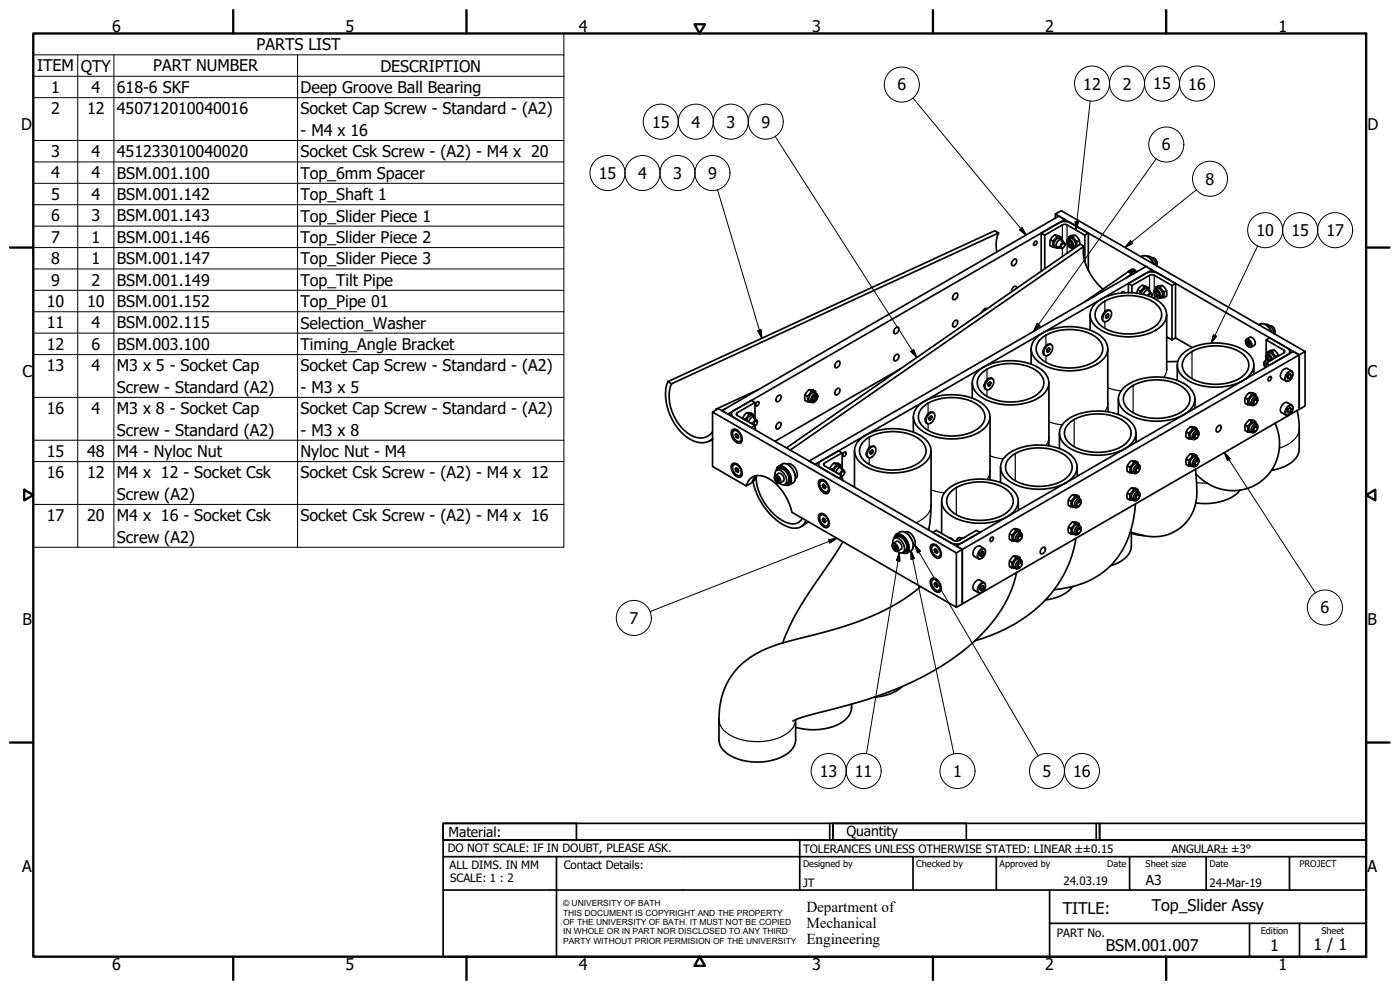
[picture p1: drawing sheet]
<svg xmlns="http://www.w3.org/2000/svg" width="420mm" height="297mm" viewBox="0 0 420 297" stroke-linecap="round" stroke-linejoin="round" font-family="sans-serif">
<!-- layer: Visible (ISO) -->
<g fill="none" stroke="#000" stroke-width=".51">
<path d="M299.7 69.9a9.4 9.4 0 0 0-.6 5.7M304.1 78l.6-.3a1.21 1.21 0 0 1 .2 1.3 1.21 1.21 0 0 1-1.1 .7 1.15 1.15 0 0 1 .3-1.7zM310.4 72.7l.5-.4a.71 .71 0 0 1 .2 .9 .71 .71 0 0 1-.9 .4zM312.5 69.9l1 .7 5.3-3.1 .8-.2 .7 .2 5.3 3.1v7.9M313.5 70.6v10.1M315.2 72l.7 .4M315.8 74.1l1.2 .2M316.5 70.5l.7 .4M316.7 65.5v-1.3l1.8-1 73.2 42.3M316.7 64.2l73.2 42.3-101.1 58.4-73.2-42.3-1.8 1M317.5 74l.9 .5M318.4 71.1a1.82 1.82 0 0 0-1.8-.5 1.82 1.82 0 0 0-1.4 1.4l-.1 .4a1.32 1.32 0 0 0 .7 1.7"/>
<path d="M318.5 71.7l-.1-.6-1.2-.2-1.3 1.5-.1 1.7M318.5 72.2l.9 .6M318.7 71.8a1.58 1.58 0 0 0-1.9 .1 1.58 1.58 0 0 0-.4 1.9l.8 .6M318.7 73.4l.5-.4a.74 .74 0 0 1 .2 1 .74 .74 0 0 1-.9 .3zM319 72.5l-.3-.6a1.63 1.63 0 0 0-1.5 .8 1.63 1.63 0 0 0 .1 1.7l.7-.1M319.6 65.9l-1.8-1.1-101.1 58.4 1.7 1 101.2-58.3v.5M319.6 73.4l-.3-.6a1.19 1.19 0 0 0-1 1.7l.7-.1M320.3 71.9a1.69 1.69 0 0 1 1.6 2.4 1.67 1.67 0 0 1-1.6-2.4zM320.4 71.8a1.58 1.58 0 0 1 1.9 .1 1.58 1.58 0 0 1 .4 1.9l-.8 .6M320.6 72.3a1.1 1.1 0 0 1 1 .5 1.1 1.1 0 0 1 0 1.2l-.5-.1-.5-.6zM320.7 71.7l.1-.6 1.2-.1 1.2 1.5v1.5M320.8 71.1a1.86 1.86 0 0 1 1.9-.5 1.86 1.86 0 0 1 1.2 1.5l.1 1.3"/>
<path d="M320.8 72.4a.88 .88 0 0 1 .8 .4 .88 .88 0 0 1-.1 1l-.5-.2a.9 .9 0 0 1-.2-1.2zM320.9 72.6h.1M321 72.3v.9l.7 .5M321.4 73.6h.1M322.7 70.6l-.7 .4M322.8 74.2l-.7 .1M323.9 72.1l-.7 .4M325.3 73.9a13.4 13.4 0 0 0 3.9 11l1.8 1.9M325.6 70.6l1-.7-5.3-3-1.7-.5-1.8 .5-5.3 3v11.5M326.6 69.9v11.2M342.5 77.1a2.18 2.18 0 0 1 3.2 1l.7 1.2M344.3 76.9a3.1 3.1 0 0 1 2.8 2.8"/>
<path d="M345.7 77.4a1.62 1.62 0 0 1 1.4 2.3M268.8 98.4l.6-.3a1.2 1.2 0 0 1 .2 1.3 1.2 1.2 0 0 1-1.1 .7 1.13 1.13 0 0 1 .3-1.7zM286.4 88.2l.7-.3a1.21 1.21 0 0 1 .2 1.3 1.21 1.21 0 0 1-1.2 .7 1.15 1.15 0 0 1 .3-1.7zM286.4 96.4l.7-.3a1.2 1.2 0 0 1 .2 1.3 1.2 1.2 0 0 1-1.2 .7 1.13 1.13 0 0 1 .3-1.7zM295.6 92.6l.4 .2M296.3 92.6h-.7l-1.1 1.2M305.1 86.5l-.2-.6a1.28 1.28 0 0 0-1.3 1.7M327.2 94.4v4.6M328.7 91.1a16.9 16.9 0 0 1 17-1.9 6.6 6.6 0 0 1 4.4 5.2 7.1 7.1 0 0 1-5.7 5.8 16.8 16.8 0 0 1-15.7-2.4 4.4 4.4 0 0 1 0-6.7zM329.8 91.7a14.3 14.3 0 0 1 13.6-2.3 6.4 6.4 0 0 1 5.2 5 5.8 5.8 0 0 1-4.4 4.8 15 15 0 0 1-13.9-1.6 3.9 3.9 0 0 1-.5-5.9zM330.7 95v.5M331.9 93.6a.97 .97 0 0 1 1.3-.4 .97 .97 0 0 1 .3 1.4l-.4 1a1.14 1.14 0 0 1-.9 .9 1.14 1.14 0 0 1-1.2-.4 2.56 2.56 0 0 1 .9-2.5z"/>
<path d="M331.9 94.9h.1M331.9 94.7v.2M332 93.2l-.4 .2M332.3 94.3l.5 .3-.3 .6M332.8 94.6l-.3-.4-.5 .3-.2 .7 .2 .3 .5-.3-.6-.3M333.2 93.2a1.92 1.92 0 0 0-2.5 2 1.04 1.04 0 0 0 .6 1.3M337.4 87.8v-.2l-.4-.1-.5 .4M337.9 83.4l1.8-1.2-1.1-.7-13 9M338.6 85.1l1.1 .6 5.3-3.1 .7-.2 .7 .2 5.3 3.1v16.3M339.6 81.7l-.3 .3M339.6 81.7l.5 .3M339.6 81.7l-.4 .2"/>
<path d="M339.7 85.7v2.1M339.7 82.2l.1 .2M339.7 80.8l-1.1 .8M340.1 82l-.4 .2M340.1 82l.1 .1M340.2 81.2l-.1 .1 .7 .5M341.1 81.6a1.11 1.11 0 0 0-1.5-.7v1.2M341.5 86.9l.7 .4M342.8 85.6l.7 .4M344.6 86.3l-1.8-.7-1.3 1.3-.3 1.1M344.6 86.8v-.5l-1.1-.3-.6 .7a1.03 1.03 0 0 0-.7 1.4M344.6 87.3l.9 .6"/>
<path d="M344.7 88.8a.72 .72 0 0 1 .9-.6l-.1 .9M344.9 86.9l-.7-.3a1.68 1.68 0 0 0-1.7 1.6M345.2 87.7l-.2-.7a1.46 1.46 0 0 0-1.8 1.3M345.7 81l-101.1 58.3-1.8-1 101.1-58.3 1.8 1v.6M345.7 88.5l-.2-.7a1.15 1.15 0 0 0-1.1 .9M346.5 87a1.67 1.67 0 0 1 1.6 2.5 1.67 1.67 0 0 1-1.6-2.5zM346.6 86.9a1.55 1.55 0 0 1 1.7 0 1.55 1.55 0 0 1 .7 1.6l-.1 .4-.9 .6M346.7 87.4a1.08 1.08 0 0 1 1.1 .5 1.08 1.08 0 0 1 0 1.2l-.9-.4-.3-.7zM346.8 86.8l.1-.6 1.3-.1 .5 .8a1.07 1.07 0 0 1 .6 1.6l.1 .8-1.2 .1M346.9 86.2a1.86 1.86 0 0 1 1.9-.5 1.86 1.86 0 0 1 1.3 1.5l.1 .4a1.45 1.45 0 0 1-.8 1.7M347 87.5a.87 .87 0 0 1 .8 .5 .87 .87 0 0 1-.1 .9l-.5-.2a.86 .86 0 0 1-.2-1.2zM347 87.7h.1"/>
<path d="M347.1 87.4l.1 .9 .7 .5M347.6 88.7h.1M348.9 85.7l-.7 .4M350.1 87.2l-.7 .4M350.1 94.4l.1 16.6M351.7 85.7l1.1-.6-5.8-3.3-1.9-.2-1.2 .4-5.3 3.1v2.7M352.8 85.1v16.3M377.8 97.5a2.58 2.58 0 0 1 3.6 1.6l.3 .6M379.6 97.3a3 3 0 0 1 2.8 2.8 1.61 1.61 0 0 0-1.3-2.3M200.4 114.5l98.2-45.3 1.1 .7-98.2 45.3zM200.4 114.5a15.2 15.2 0 0 0 3 14 9.5 9.5 0 0 0 7.9 4.3l.9-.2 1.6-.9M201.5 115.2a13.4 13.4 0 0 0 4.7 14.6 5.1 5.1 0 0 0 7.6-.3"/>
<path d="M227.7 116.8l-12.9 6 .2 .1M233.4 118.8l.6-.3a1.22 1.22 0 0 1 .2 1.3 1.22 1.22 0 0 1-1.1 .7 1.1 1.1 0 0 1 .3-1.7zM241.6 118.5l.7 .4M242.8 116.9l.7 .4M244 119l.8-.4a1.08 1.08 0 0 1 .1 1.2 1.08 1.08 0 0 1-1.1 .5l-.1-.6zM244 119.9h.1M244.1 118.9l.5-.2a.86 .86 0 0 1 .1 .9 .86 .86 0 0 1-.8 .5 .86 .86 0 0 1 .2-1.2zM244.2 118.4l.7-.3a1.22 1.22 0 0 1 0 2.1 .9 .9 0 0 1-1.5 .3l.2-1.3zM244.5 118.7l-.2 1-.5 .3M244.6 118.9h.1M244.8 117.4a1.87 1.87 0 0 0-2-.4 1.87 1.87 0 0 0-1.2 1.5l-.1 .4a1.36 1.36 0 0 0 .8 1.6M244.9 118l-.1-.6-1.3-.1-1.2 1.6v1.6"/>
<path d="M245.1 118.2a1.55 1.55 0 0 0-1.8 0 1.55 1.55 0 0 0-.6 1.6l.3 .6 .6 .3M251.1 108.6l.6-.3a1.2 1.2 0 0 1 .2 1.3 1.2 1.2 0 0 1-1.1 .7 1.14 1.14 0 0 1 .3-1.7zM251.1 116.8l.6-.3a1.2 1.2 0 0 1 .2 1.3 1.2 1.2 0 0 1-1.1 .7 1.16 1.16 0 0 1 .3-1.7zM268.8 106.6l.6-.3a1.21 1.21 0 0 1 .2 1.3 1.21 1.21 0 0 1-1.1 .7 1.15 1.15 0 0 1 .3-1.7zM270.3 110.6l-37.7 21.8M291.8 114.9v4.6M293.3 111.5a16.2 16.2 0 0 1 14.4-2.8 8.6 8.6 0 0 1 7 5.3 5.2 5.2 0 0 1-3.3 5.5 17.7 17.7 0 0 1-17.2-.6 4.6 4.6 0 0 1-.9-7.4zM294.5 112.1a14.4 14.4 0 0 1 13.5-2.3 6.5 6.5 0 0 1 5.3 5.1 5.9 5.9 0 0 1-4.5 4.7 15 15 0 0 1-13.8-1.5 3.8 3.8 0 0 1-.5-6zM295.3 115.4v.5M296.5 114a.99 .99 0 0 1 1.7 .1 2.47 2.47 0 0 1-2.1 2.9 1.61 1.61 0 0 1 0-2.5zM296.5 115.3h.1M296.6 115.2l-.1 .1"/>
<path d="M296.7 113.6l-.5 .2M297 114.7l.4 .3-.2 .6M297.4 115l-.2-.4-.5 .3-.3 .7 .3 .3 .5-.3-.7-.3M297.9 113.6a1.92 1.92 0 0 0-2.5 2 1.04 1.04 0 0 0 .6 1.3M309.5 104.6v4.6M311 101.3a16.2 16.2 0 0 1 14.4-2.8 8.6 8.6 0 0 1 7 5.3 5.2 5.2 0 0 1-3.3 5.5 17.6 17.6 0 0 1-17.3-.6 4.5 4.5 0 0 1-.8-7.4zM312.1 101.9a14.3 14.3 0 0 1 14.4-2 5.6 5.6 0 0 1 4.4 5.3 6.9 6.9 0 0 1-5.2 4.5 14.4 14.4 0 0 1-13.6-2.3 3.7 3.7 0 0 1 0-5.5zM313 105.2v.5M314.2 103.8a.97 .97 0 0 1 1.3-.4 .97 .97 0 0 1 .4 1.4l-.5 1a1.14 1.14 0 0 1-.9 .9 1.14 1.14 0 0 1-1.2-.4 2.56 2.56 0 0 1 .9-2.5zM314.2 105.1h.1M314.2 105v.1M314.3 103.4l-.4 .2"/>
<path d="M314.7 104.5l.4 .3-.2 .6M314.8 114.9v18.9M315.1 104.8l-.2-.4-.6 .3-.2 .7 .2 .3 .6-.3-.7-.3M315.5 103.4a1.91 1.91 0 0 0-2.5 2 1.04 1.04 0 0 0 .7 1.3M332.5 104.6l.1 19M335.6 119.7v4.7M337.2 116.4a16.9 16.9 0 0 1 16.9-1.9 6.6 6.6 0 0 1 4.5 5.2 7.1 7.1 0 0 1-5.7 5.8 16.8 16.8 0 0 1-15.7-2.4 4.3 4.3 0 0 1 0-6.7zM338.3 117a14.3 14.3 0 0 1 13.5-2.3 6.4 6.4 0 0 1 5.3 5 5.8 5.8 0 0 1-4.4 4.9 15 15 0 0 1-13.9-1.6 3.9 3.9 0 0 1-.5-6zM350.1 101.1l1.6 .9 1.1-.6M352.8 101.4l5 2.9M353.3 109.5v4.7M353.5 108.5h-3.4"/>
<path d="M354.8 106.2a16.9 16.9 0 0 1 17-1.9 6.6 6.6 0 0 1 4.5 5.2 7.1 7.1 0 0 1-5.7 5.8 16.9 16.9 0 0 1-15.8-2.4 4.4 4.4 0 0 1 0-6.7zM356 106.8a14.5 14.5 0 0 1 14.4-2.1 5.5 5.5 0 0 1 4.4 5.4 7.2 7.2 0 0 1-6.2 4.8 14.3 14.3 0 0 1-12.6-2.6 3.7 3.7 0 0 1 0-5.5zM358.6 119.7v2.8M373.7 119.4l.7 .3M374.5 102.3l.5 .4 .2 .6-.3 .4-.5-.3-.2-.7zM374.6 102.5l-.4 .2M374.7 102.5l.2 .6M374.9 103.1l-.5 .3M374.9 103.1l.3 .1M374.9 117.8l.7 .4M376.3 109.5v2.8M376.9 118.3a1.84 1.84 0 0 0-2-.4 1.84 1.84 0 0 0-1.2 1.5l-.1 .3a1.38 1.38 0 0 0 .8 1.7"/>
<path d="M377 118.9l-.1-.6-1.3-.1-1.2 1.5v1.7M377 119.5l.2 .1M377.2 119.1a1.55 1.55 0 0 0-1.8 0 1.55 1.55 0 0 0-.6 1.6l.3 .6 .6 .3M380 109.3l-.1 .9M380 107.7v.4l-.6 .5-.1 .7M380 102v4.5M380.2 106.3l.6-.3a1.62 1.62 0 0 1 1.7 1.5M380.4 106.2l.1-.6 1.2-.1 1.3 1.5-.1 .2M380.5 105.6a1.84 1.84 0 0 1 1.9-.5 1.84 1.84 0 0 1 1.3 1.5v.2M380.6 107.1h.1M380.7 106.8l-.1 .5 .6 .8M380.9 108.3a1 1 0 0 0-1.4 .3 1 1 0 0 0 .4 1.4"/>
<path d="M380.9 113.2l.5-.2 .1 .6a.73 .73 0 0 1-.8 .7l-.1-.5zM381.1 101.4l-1.1 .6 5.3 3.1 .3 .4-.3 .4-5.3 3v1.3M381.4 108.1l-.5 .1-.6 .5M381.5 108.1l-.1-.7-.8-.6-.2 .5 .5 .9M381.6 108l-.2-.7a.8 .8 0 0 0-1.1-.5 1.05 1.05 0 0 0 .2 1.3M381.9 107.9l-.2-.5a1.38 1.38 0 0 0-1.6-1 1.44 1.44 0 0 0 .1 1.6M382.4 105.1l-.7 .4M383.7 106.6l-.7 .4M384.9 111.2a1.29 1.29 0 0 1 1.5-.6l1.2 .7a1.94 1.94 0 0 1 .1 2.1 1.94 1.94 0 0 1-1.8 .9l-1.3-.7a1.78 1.78 0 0 1 .3-2.4zM386.3 113.1h.1M386.4 104.4a1.08 1.08 0 0 1 .7 1.1 1.08 1.08 0 0 1-.7 1l-5.3 3-1.1-.6M386.4 113.1l.7 .4"/>
<path d="M386.5 112.8l-.1 .3M386.7 112.3l.6-.2 .2 .6-.4 .8-.6 .2-.2-.6zM386.8 112.3h.1M386.8 112.3l-.2 .3M386.8 112.3l.7 .4M387.1 105.5v.6M389.9 106.5l1.8-1v16.3l-1.8 1zM213.8 123.6l73.2 42.3v16.3l-49.3-28.5a15 15 0 0 0-8.4-10.7 3.8 3.8 0 0 0-5.3 2.8l-10.2-5.8zM213.8 131.9l-1.1 .5M214.8 122.8v.3M217.7 122.6l-1.1 .6M219.5 124.2v.6"/>
<path d="M219.7 129a1.7 1.7 0 0 1 2.5 1.1 2.06 2.06 0 0 1 0 2.9 2.89 2.89 0 0 1-2.5-4zM219.7 139.2a1.7 1.7 0 0 1 2.5 1.1 2.06 2.06 0 0 1 0 2.9 2.89 2.89 0 0 1-2.5-4zM219.8 123.5l5.7-3.4 1.1 .7-5.3 3-.3 .4 .3 .5 5.3 3-1.1 .6-5.3-3a1.09 1.09 0 0 1-.4-1.8zM220 139.6a1.39 1.39 0 0 1 2.1 1 1.3 1.3 0 0 1-.4 2.2 2.51 2.51 0 0 1-1.7-3.2zM220 129.4a1.39 1.39 0 0 1 2.1 1 1.3 1.3 0 0 1-.4 2.2 2.53 2.53 0 0 1-1.7-3.2zM220.7 130.5l.2-.3 .5 .3 .3 .6-.3 .4-.5-.3 .7-.4M221.1 130.3l-.4 .2 .2 .7M221.3 139.3l-.6-.1-.5 .2M221.3 129.1l-.6-.1-.5 .2M221.5 130.8h.1M221.6 130.8h.1M222.7 131.6l-.2 .6-.4 .3"/>
<path d="M222.9 125.4l.7 .4M224.1 123.9l.7 .4M225.1 126.9l.6 .1 .5 .5M226 124.3a1.86 1.86 0 0 0-1.9-.4 1.86 1.86 0 0 0-1.2 1.5l-.1 .2M226.1 125l-.1-.7h-1.2l-1.2 1.5v.2M226.2 125.5l.9 .5M226.2 127.5l.3-1 .3-.2 .4 .1-.1 .9-.5 .4M226.4 125.1l-.6-.4a1.62 1.62 0 0 0-1.8 1.5M226.6 128.1l.1 .9M226.6 120.8v4.4M226.6 127.7v1.2M226.6 127.7h.1"/>
<path d="M226.7 125.8l-.2-.6a1.49 1.49 0 0 0-1.8 1.4M226.7 127.6l-.1 .1M227.2 120.6l.3-.1a.72 .72 0 0 1 .2 .9 .72 .72 0 0 1-.9 .3v-.5zM227.3 126.7l-.2-.7a1.09 1.09 0 0 0-1.2 1.2M233.4 127l.6-.3a1.22 1.22 0 0 1 .2 1.3 1.22 1.22 0 0 1-1.1 .7 1.1 1.1 0 0 1 .3-1.7zM236 134.4l88.2-61.2 1.1 .7-88.1 61.2M236.2 139.3l.1-.1a2.91 2.91 0 0 1 3 3.2l-.2 .9-.4 .3M242.3 120.5l1.1 .1M245.6 139.3v.6M246 138.6l5.7-3.3 1 .6-5.3 3-.3 .4 .3 .4 5.3 3.1-1 .6-5.3-3a1.06 1.06 0 0 1-.4-1.8zM250.3 139l.7 .4M252.2 139.4a1.87 1.87 0 0 0-1.9-.4 1.87 1.87 0 0 0-1.3 1.5v.2"/>
<path d="M252.7 135.9v4.4M253.2 135.8l.5-.2a.7 .7 0 0 1 .1 .9 .7 .7 0 0 1-.9 .2zM256.4 135.3v10.9M258 131.9a16.2 16.2 0 0 1 14.3-2.8 8.7 8.7 0 0 1 7 5.3 5.2 5.2 0 0 1-3.2 5.6 17.6 17.6 0 0 1-17.3-.7 4.6 4.6 0 0 1-.8-7.4zM259.1 132.5a14.4 14.4 0 0 1 13.5-2.3 6.5 6.5 0 0 1 5.3 5.1 5.8 5.8 0 0 1-4.4 4.8 15.1 15.1 0 0 1-13.9-1.6 3.9 3.9 0 0 1-.5-6zM260 135.8v.5M261.2 134.4a.97 .97 0 0 1 1.6 .1 2.44 2.44 0 0 1-2 2.9 1.6 1.6 0 0 1 0-2.5zM261.2 135.7h.1M261.2 135.6v.1M261.3 134l-.4 .2M261.6 135.1l.5 .3-.3 .6M262.1 135.4l-.3-.4-.5 .3-.3 .7 .3 .3 .5-.3-.6-.3"/>
<path d="M262.5 134a1.94 1.94 0 0 0-2.5 2 1.04 1.04 0 0 0 .6 1.3M274.1 125.1v4.6M275.7 121.7a16.2 16.2 0 0 1 14.3-2.8 8.7 8.7 0 0 1 7 5.3 5.2 5.2 0 0 1-3.2 5.6 17.6 17.6 0 0 1-17.3-.7 4.6 4.6 0 0 1-.8-7.4zM276.8 122.3a14.4 14.4 0 0 1 13.5-2.3 6.5 6.5 0 0 1 5.3 5.1 5.9 5.9 0 0 1-4.4 4.8 15.1 15.1 0 0 1-13.9-1.6 3.8 3.8 0 0 1-.5-6zM277.7 125.6v.5M278.8 124.2a.97 .97 0 0 1 1.4-.4 .97 .97 0 0 1 .3 1.4l-.2 .5a1.61 1.61 0 0 1-2.1 1.3 2.28 2.28 0 0 1 .6-2.8zM278.9 125.5h-.1M278.9 125.4v.1M279 123.8l-.5 .2M279.3 124.9l.5 .3-.3 .6M279.4 135.3v18.2l-.7 5.5M279.8 125.2l-.3-.4-.5 .3-.3 .7 .3 .3 .5-.3-.6-.3"/>
<path d="M280.2 123.8a1.92 1.92 0 0 0-2.5 2 1.01 1.01 0 0 0 .6 1.3M297.1 125.1v18.9M301.8 136.8a16.7 16.7 0 0 1 17-1.9 6.6 6.6 0 0 1 4.5 5.3 7.1 7.1 0 0 1-5.8 5.7 17.8 17.8 0 0 1-14.9-1.7 4.5 4.5 0 0 1-.8-7.4zM303 137.4a14.3 14.3 0 0 1 14.3-2 5.6 5.6 0 0 1 4.4 5.3 6.9 6.9 0 0 1-5.2 4.6 14.4 14.4 0 0 1-13.5-2.4 3.7 3.7 0 0 1 0-5.5zM317.9 129.9v4.7M319.5 126.6a16.9 16.9 0 0 1 16.9-1.9 6.6 6.6 0 0 1 4.6 5.2 7.1 7.1 0 0 1-5.8 5.8 17.7 17.7 0 0 1-14.9-1.7 4.5 4.5 0 0 1-.8-7.4zM320.6 127.2a13.9 13.9 0 0 1 12.7-2.6 7.5 7.5 0 0 1 6.1 4.8 5.1 5.1 0 0 1-3.6 5 15.1 15.1 0 0 1-14.7-1.2 3.8 3.8 0 0 1-.5-6zM338.3 139.8l.7 .4M339.6 138.2l.7 .4M341 129.9v2.8M341.5 138.7a1.86 1.86 0 0 0-1.9-.4 1.86 1.86 0 0 0-1.3 1.5l-.1 .4a1.4 1.4 0 0 0 .8 1.6M341.6 139.3l-.1-.6-1.2-.1-1.3 1.6v1.6"/>
<path d="M341.6 139.9l.2 .1M341.9 139.5a1.55 1.55 0 0 0-1.8 0 1.55 1.55 0 0 0-.7 1.6l.1 .4 .9 .6M356 129.6l.7 .4M356 137.7l.7 .4M356.7 131.6l1.2 .1M356.7 139.8l1.2 .1M357.3 128l.6 .4M357.3 136.2l.6 .4M358.3 131.4l.2 .2M358.3 139.6l.2 .1M358.9 130.4l.5-.3a.75 .75 0 0 1 .1 .9 .75 .75 0 0 1-.9 .3zM358.9 138.5l.5-.3a.75 .75 0 0 1 .1 1 .75 .75 0 0 1-.9 .3z"/>
<path d="M359.2 128.5a1.86 1.86 0 0 0-1.9-.4 1.86 1.86 0 0 0-1.3 1.5l-.1 .3a1.4 1.4 0 0 0 .8 1.7M359.2 136.7a1.86 1.86 0 0 0-1.9-.5 1.86 1.86 0 0 0-1.3 1.5l-.1 .4a1.36 1.36 0 0 0 .8 1.7M359.3 129.1l-.1-.6-1.3-.1-1.2 1.6v1.6M359.3 137.3l-.1-.6-1.3-.1-.5 .8a1.07 1.07 0 0 0-.6 1.6l-.1 .8M359.3 129.7l.2 .1M359.3 137.9l.2 .1M359.5 129.3a1.55 1.55 0 0 0-1.7 0 1.55 1.55 0 0 0-.7 1.6l.1 .4 .9 .6M359.5 137.5a1.55 1.55 0 0 0-1.7-.1 1.55 1.55 0 0 0-.7 1.7l.3 .5 .7 .4M359.6 130.8a.98 .98 0 0 0-.4-1.6 1.81 1.81 0 0 0-1.1 2.7 1.23 1.23 0 0 0 1.3-.7M359.6 138.9a1 1 0 0 0-.4-1.5 1.82 1.82 0 0 0-1.1 2.6 1.18 1.18 0 0 0 1.3-.6M359.7 130.5l-.2-.7a1.19 1.19 0 0 0-1 1.7l.7-.1M359.7 138.6l-.1-.5a.95 .95 0 0 0-1.1 .5 .95 .95 0 0 0 .2 1.2l.5-.2"/>
<path d="M365.3 128l.7-.4h.3a1.22 1.22 0 0 1 0 1.3 1.22 1.22 0 0 1-1.2 .6 1.26 1.26 0 0 1 .2-1.5zM373.7 127.5l.7 .4M374.4 121.4l1.1 .1M374.4 129.6l1.1 .1M374.9 126l.7 .4M376 121.2l.2 .1M376 129.4l.2 .1M376.6 120.1l.5-.2a.75 .75 0 0 1 .1 .9 .75 .75 0 0 1-.9 .3zM376.6 128.3l.5-.3a.74 .74 0 0 1 .1 1 .74 .74 0 0 1-.9 .3zM376.9 126.5a1.85 1.85 0 0 0-1.9-.5 1.85 1.85 0 0 0-1.3 1.5l-.1 .4a1.38 1.38 0 0 0 .8 1.7M377 127.1l-.1-.6-1.3-.1-.5 .8a1.07 1.07 0 0 0-.6 1.6l-.1 .8M377 127.7l.2 .1"/>
<path d="M377.2 127.2a1.58 1.58 0 0 0-1.9 .1 1.58 1.58 0 0 0-.4 1.9l.8 .6M377.3 120.6a1 1 0 0 0-.4-1.6 1.84 1.84 0 0 0-1.2 2.7 1.23 1.23 0 0 0 1.4-.7M377.3 128.7a1 1 0 0 0-.4-1.5 1.82 1.82 0 0 0-1.2 2.6 1.16 1.16 0 0 0 1.4-.7M377.4 120.3l-.3-.7a1.04 1.04 0 0 0-1 .6 1.04 1.04 0 0 0 .3 1.2l.4-.2M377.4 128.4l-.3-.6a1.19 1.19 0 0 0-1 1.7l.7-.1M382.7 127a14.2 14.2 0 0 1-4.7 17.7 14.2 14.2 0 0 1-18.2-1.6l-.9-.9M384.9 121.4a1.29 1.29 0 0 1 1.5-.6l1.2 .7a1.94 1.94 0 0 1 .1 2.1 1.94 1.94 0 0 1-1.8 1l-1.3-.8a1.78 1.78 0 0 1 .3-2.4zM386.5 123.2h-.1M386.5 123.2l.7 .4M386.6 122.7l.6-.4 .3 .5-.3 .8-.6 .3-.3-.4zM386.6 122.7l-.1 .5M387 122.5l.5 .3"/>
<path d="M389.3 123.2l.3 1.3a45.4 45.4 0 0 1 .3 10.3 7 7 0 0 1-5.6 5.6l-2.7 .7M220.7 140.7l.2-.3 .5 .3 .3 .6-.3 .4-.5-.3 .7-.4M221.1 140.5l-.4 .2 .2 .7M221.5 141h.1M221.6 141h.1M222.7 141.8l-.2 .6-.4 .3M226 144.4a19.4 19.4 0 0 0 10.2 13.6 3.9 3.9 0 0 0 5.7-1.8M226.6 143v1l-.8 .5M226.8 142.8l-1.1 2-1.7 1M227 142.7a15.8 15.8 0 0 0 9.7 14.3 3.1 3.1 0 0 0 4-1.5M232.6 142.6a1.18 1.18 0 0 1 .4-1.5 1.18 1.18 0 0 1 1.5 .2 3 3 0 0 1 1.2 4 1.39 1.39 0 0 1-1.7-.3M233 141.1v-.4a2.91 2.91 0 0 1 2.6-1.6 4.4 4.4 0 0 1 2.9 5.2 3.2 3.2 0 0 1-2.3 1.4l-.7-.3"/>
<path d="M233 143.2l.5 .3 .3 .6-.3 .4-.5-.3-.2-.7zM233.2 143.3l-.4 .2M233.3 143.3l.2 .6M233.4 140.9a1.46 1.46 0 0 1 2.6 .2l.4 .5a2.81 2.81 0 0 1 .3 3.4l-.8 .2M233.5 143.9l.3 .1M233.5 143.9l-.5 .3M233.8 140.7a2.87 2.87 0 0 1 3 3.1 1.48 1.48 0 0 1-1.2 1.6M233.8 140.7l-.7 .4M234.1 140.2l-.3 .5M234.3 140.2l-.1 .3M234.5 140.4l.2-.1-.3 .2zM234.6 140.2l-.1 .4"/>
<path d="M234.9 140.3v.4M235 140.4l-.1 .2M235.2 140.4l-.1 .1M235.2 140.4l-.3 .3 .7 .1M235.4 140.6l.4 .3M235.6 140.9l.7 .6M236.6 144.7h.4M236.7 144.5l.4-.1zM236.7 144.4l.4 .1M236.8 145h-.5M236.8 142.4l.2 .9M236.8 144l.4 .2"/>
<path d="M236.9 144h.3M237 143.3l-.2 .7h.3M237.1 143.1l.1 .6M242.6 156.6l-2 1.3M245.9 144.1a1.69 1.69 0 0 1 2.4 1.1 2.01 2.01 0 0 1 0 2.9 2.91 2.91 0 0 1-2.6-3.6zM245.9 154.3a1.69 1.69 0 0 1 2.4 1.1 2.01 2.01 0 0 1 0 2.9 2.91 2.91 0 0 1-2.6-3.6zM246.2 154.7a1.41 1.41 0 0 1 2.1 1 1.3 1.3 0 0 1-.4 2.2 2.54 2.54 0 0 1-1.7-3.2zM246.2 144.5a1.42 1.42 0 0 1 2.1 .9 1.29 1.29 0 0 1-.4 2.2 2.51 2.51 0 0 1-1.7-3.1zM246.8 155.9l.3-.4 .5 .3 .2 .6-.2 .4-.5-.3 .6-.3M246.8 145.7l.3-.4 .5 .3 .2 .6-.2 .4-.5-.3 .6-.3M247.3 155.6l-.5 .3 .3 .6M247.3 145.4l-.5 .3 .3 .6"/>
<path d="M247.4 154.4l-.5-.1-.5 .2M247.4 144.2l-.5-.1-.5 .2M247.7 156.1v.1M247.7 145.9v.1M247.7 156.2h.1M247.7 146h.1M248.9 156.9l-.2 .6-.4 .3M248.9 146.7l-.2 .6-.4 .3M249 140.5l.7 .4M251.3 142l.5 .1 .6 .5M252.3 140.1l-.1-.7h-1.2l-1.2 1.7M252.3 140.6l1 .5"/>
<path d="M252.4 142.6l.3-1 .5-.2a.88 .88 0 0 1-.5 1.4M252.6 140.2l-.7-.4a1.67 1.67 0 0 0-1.7 1.6M252.7 143.2l.2 .9M252.7 142.8v1.2M252.9 140.9l-.3-.6a1.53 1.53 0 0 0-1.8 1.4M252.9 142.7l-.2 .1M253.5 141.8l-.3-.7a1.14 1.14 0 0 0-1.1 1.2M271.6 159.6a2.91 2.91 0 0 1 3.1 3.2l-.3 .9-.3 .3M271.6 159.6v.1M280 159.8l1-.7 5.3 3.1 .7 .2 .7-.2 5.3-3.1 1.1 .7-5.3 3-1.8 .4-1.7-.4zM282.6 150.4v9.6M284.1 147.1a16.2 16.2 0 0 1 14.4-2.9 8.7 8.7 0 0 1 7 5.3 5.2 5.2 0 0 1-3.3 5.6 17.6 17.6 0 0 1-17.2-.7 4.6 4.6 0 0 1-.9-7.3z"/>
<path d="M285.3 147.6a14.4 14.4 0 0 1 13.5-2.3 6.5 6.5 0 0 1 5.3 5.1 5.9 5.9 0 0 1-4.4 4.8 15.1 15.1 0 0 1-13.9-1.6 3.8 3.8 0 0 1-.5-6zM300.3 140.2v4.6M304.2 158.7l.7 .3M305.6 150.4v2.7M306.1 159.2a1.85 1.85 0 0 0-1.9-.5 1.85 1.85 0 0 0-1.2 1.5l-.1 .4a1.38 1.38 0 0 0 .8 1.6M306.2 159.8l-.1-.6-1.2-.2-1.2 1.6v1.6M306.5 159.9l-.6-.4a1.69 1.69 0 0 0-1.5 2.6l.6 .4M320.7 150l.7 .4M320.7 158.1l.7 .4M321.4 152l1.1 .2M321.9 148.4l.7 .4M321.9 156.6l.7 .4"/>
<path d="M322.9 151.9l.2 .1M323.3 140.2v2.7M323.5 150.8l.5-.3a.74 .74 0 0 1 .2 .9 .74 .74 0 0 1-.9 .3zM323.5 158.9l.5-.3a.74 .74 0 0 1 .2 1 .74 .74 0 0 1-.9 .3zM323.8 148.9a1.86 1.86 0 0 0-1.9-.4 1.86 1.86 0 0 0-1.2 1.5l-.1 .4a1.4 1.4 0 0 0 .8 1.6M323.8 157.1a1.84 1.84 0 0 0-1.9-.5 1.84 1.84 0 0 0-1.2 1.5l-.1 .4a1.4 1.4 0 0 0 .8 1.7M323.9 149.5l-.1-.6-1.2-.1-.5 .9a1.07 1.07 0 0 0-.6 1.6l-.1 .7M323.9 157.7l-.1-.6-1.2-.1-1.2 1.5v1.7M323.9 150.1l.2 .1M323.9 158.3l.2 .1M324.2 149.7l-.7-.4a1.69 1.69 0 0 0-1.4 2.6l.6 .4M324.2 157.9l-.7-.4a1.68 1.68 0 0 0-1.4 2.5l.6 .4"/>
<path d="M324.3 151.2a1 1 0 0 0-.4-1.6 1.78 1.78 0 0 0-1.2 2.7 1.13 1.13 0 0 0 1.3-.7M324.3 159.4a1 1 0 0 0-.4-1.6 1.78 1.78 0 0 0-1.2 2.6 1.19 1.19 0 0 0 1.3-.6M324.4 150.9l-.3-.7a1.04 1.04 0 0 0-1 .6 1.04 1.04 0 0 0 .2 1.2l.5-.2M324.4 159l-.3-.6a1.04 1.04 0 0 0-1 .6 1.04 1.04 0 0 0 .2 1.2l.5-.2M338.3 147.9l.7 .4M339 141.8l1.2 .1M339 150l1.2 .1M339.5 159.7v4.1a6.7 6.7 0 0 1-5 5.5l-1.2 .4M339.6 146.4l.7 .4M340.6 141.6l.2 .2M340.6 149.8l.2 .1M340.8 151.2a27.4 27.4 0 0 1-9.8 20.6 27.7 27.7 0 0 1-14.6 5.1"/>
<path d="M341.2 140.6l.5-.3a.75 .75 0 0 1 .2 .9 .75 .75 0 0 1-.9 .3zM341.2 148.7l.5-.3a.75 .75 0 0 1 .2 1 .75 .75 0 0 1-.9 .3zM341.5 146.9a1.86 1.86 0 0 0-1.9-.5 1.86 1.86 0 0 0-1.3 1.5l-.1 .4a1.36 1.36 0 0 0 .8 1.7M341.6 147.5l-.1-.6-1.2-.1-1.3 1.5v1.7M341.6 148.1l.2 .1M341.9 147.7a1.55 1.55 0 0 0-1.8-.1 1.55 1.55 0 0 0-.7 1.7l.1 .3 .9 .6M342 141a1 1 0 0 0-.4-1.6 1.78 1.78 0 0 0-1.2 2.7 1.23 1.23 0 0 0 1.3-.7M342 149.1a.98 .98 0 0 0-.4-1.5 1.78 1.78 0 0 0-1.2 2.6 1.23 1.23 0 0 0 1.3-.6M342 140.7l-.2-.7a1.04 1.04 0 0 0-1 .6 1.04 1.04 0 0 0 .2 1.2l.5-.2M342 148.8l-.2-.6a1.04 1.04 0 0 0-1 .6 1.04 1.04 0 0 0 .2 1.2l.5-.2M358.8 140.8l.1 1.4a23.2 23.2 0 0 1-.4 10.2 13.2 13.2 0 0 1-17.6 7.7l-1.7-.5M372.2 147.1a14.2 14.2 0 0 1-11.9 4l-1.4-.2"/>
<path d="M252.9 162.5l-5 7.9a93.6 93.6 0 0 0-13 22.5M267.9 163.1l1.1-.7a1.58 1.58 0 0 1 1.4 2.4l-1 .6a1.57 1.57 0 0 1-1.5-2.3zM268 163.1a1.18 1.18 0 0 1 .4-1.5 1.18 1.18 0 0 1 1.5 .1 3.1 3.1 0 0 1 1.2 4 1.42 1.42 0 0 1-1.8-.3M268.3 161.6l.1-.5a2.55 2.55 0 0 1 2.1-1.6 4.1 4.1 0 0 1 3.2 5.5l-.3 .3a2.3 2.3 0 0 1-2.2 .7l-.4-.1M268.4 163.6l.5 .3 .3 .6-.3 .4-.5-.3-.3-.6zM268.6 163.7l-.5 .3M268.6 163.7l.2 .6M268.8 161.3a1.45 1.45 0 0 1 2.5 .2l.5 .5a2.78 2.78 0 0 1 .3 3.4l-.8 .2M268.8 164.3l.3 .2M268.8 164.3l-.4 .3M269.2 161.1a2.91 2.91 0 0 1 3 3.1l-.1 .5-.4 .7M269.2 161.1l-.7 .4"/>
<path d="M269.4 160.7l-.2 .4M269.7 160.6l-.1 .3M269.9 160.8v.2M270 160.6l-.1 .1M270.1 160.7l-.4 .3 .4-.3M270.2 161.1l.7 .2M270.3 160.7l-.1 .4 .2-.2M270.4 160.8l-.1 .2M270.7 161l.5 .3M271 161.3l.7 .6M271.7 165.4l-.7 .4M271.9 165.1h.4"/>
<path d="M272.1 164.9l.4-.1zM272.1 164.8l.3 .1M272.1 165.4h-.4M272.2 162.8l.2 .9M272.3 164.4l.2 .1M272.4 163.8l-.2 .7M272.4 164.4l-.2 .1 .3 .1M272.4 163.5l.1 .6M276.3 176a70.5 70.5 0 0 1-27.9 13.4l-2.1 .6a91.1 91.1 0 0 0-18 5.4 21.4 21.4 0 0 0-12.5 20.5v6.1a7.1 7.1 0 0 0 5.7 5.8 16.7 16.7 0 0 0 15.7-2.5 4.8 4.8 0 0 0 1.6-3.3v-6.1M279.4 163.5a1.69 1.69 0 0 1 2.5 1.1 2.06 2.06 0 0 1 0 2.9 2.9 2.9 0 0 1-2.5-4zM279.4 173.7a1.67 1.67 0 0 1 2.5 1.1 2.06 2.06 0 0 1 0 2.9 2.89 2.89 0 0 1-2.5-4zM279.8 163.9a1.41 1.41 0 0 1 2.1 1 1.3 1.3 0 0 1-.4 2.2 2.5 2.5 0 0 1-1.7-3.2z"/>
<path d="M279.8 174.1a1.41 1.41 0 0 1 2.1 1 1.3 1.3 0 0 1-.4 2.2 2.5 2.5 0 0 1-1.7-3.2zM280.4 165l.2-.3 .6 .3 .2 .6-.2 .4-.5-.3 .6-.4M280.4 175.2l.2-.3 .6 .3 .2 .6-.2 .4-.5-.3 .6-.4M280.9 164.8l-.5 .2 .3 .7M280.9 175l-.5 .2 .3 .7M281 163.6l-.5-.1-.5 .2M281 173.8l-.5-.1-.5 .2M281.3 165.3h.1M281.3 175.5h.1M282.5 166.1l-.2 .6-.4 .2M282.5 176.3l-.2 .6-.4 .3M284.9 161.4l.5 .1 .6 .5"/>
<path d="M287 163.8l101.1-58.3 1.8 1v16.3l-101.1 58.4v-16.3zM287 165.9l1.8-1v16.3l-1.8 1M287.7 161.4l-.4 .3-.3 .7 .4-.7a.72 .72 0 0 1 1.2-.2M289.2 161.4l-.6 .1-.5 .5M292.7 174.6a1.29 1.29 0 0 1 1.4-.5l1.3 .7a1.95 1.95 0 0 1 0 2.1 1.95 1.95 0 0 1-1.8 .9l-1.3-.7a1.82 1.82 0 0 1 .4-2.5zM293 164.1l.8-.3 1.6 .8a1.95 1.95 0 0 1 0 2.1 1.95 1.95 0 0 1-1.8 .9l-1.3-.7a1.95 1.95 0 0 1 .7-2.8zM294.2 165.9l.6-.5 .4 .3-.2 .8-.6 .5-.4-.3zM294.2 176.4l-.1 .1M294.2 176.4l.7 .4M294.3 176l.6-.4 .3 .5-.3 .7-.6 .4-.3-.5zM294.3 166.1l.7 .4M294.3 166.1l-.1 .1"/>
<path d="M294.3 165.8v.3M294.4 175.9l-.2 .5M294.7 175.7l.5 .4M294.8 165.4l.4 .3M297.4 161.3l.7-.1v.6a.73 .73 0 0 1-.9 .6l-.1-.4zM303 160.2l.7 .4M303 168.3l.7 .4M303.7 162.2l1.1 .2M303.7 170.4l1.1 .1M304.2 166.8l.7 .4M305.1 171.8a40.1 40.1 0 0 1-14.3 22.1 92.4 92.4 0 0 1-35.8 17.5l-7.2 1.9a41.7 41.7 0 0 0-9.8 3.1M305.3 162.1l.2 .1"/>
<path d="M305.3 170.2l.2 .1M305.9 161l.5-.3a.73 .73 0 0 1 .1 .9 .73 .73 0 0 1-.9 .3zM305.9 169.1l.5-.3a.74 .74 0 0 1 .1 1 .74 .74 0 0 1-.9 .3zM306.1 167.3a1.86 1.86 0 0 0-1.9-.4 1.86 1.86 0 0 0-1.2 1.4l-.1 .4a1.41 1.41 0 0 0 .8 1.7M306.2 167.9l-.1-.6-1.2-.1-1.2 1.5v1.7M306.3 160.3l.2 .1M306.3 168.5l.2 .1M306.5 168.1a1.56 1.56 0 0 0-1.8 0 1.56 1.56 0 0 0-.6 1.6l.3 .6 .6 .3M306.6 161.4a.97 .97 0 0 0-.4-1.6 1.8 1.8 0 0 0-1.2 2.7 1.13 1.13 0 0 0 1.4-.7M306.6 169.6a.97 .97 0 0 0-.4-1.6 1.79 1.79 0 0 0-1.2 2.6 1.19 1.19 0 0 0 1.4-.6M306.7 161.1l-.1-.5a.94 .94 0 0 0-1.1 .4 .94 .94 0 0 0 .2 1.2l.4-.2M306.7 169.2l-.1-.5a.95 .95 0 0 0-1.1 .5 .95 .95 0 0 0 .2 1.2l.4-.2"/>
<path d="M312.6 164.6l.9-.4a1.23 1.23 0 0 1 0 1.3 1.23 1.23 0 0 1-1.2 .6 1.29 1.29 0 0 1 .3-1.5zM321.4 160.2l1.1 .1M321.9 176a11.6 11.6 0 0 1-8.2 4M322.9 161.5a36.3 36.3 0 0 1-20.6 27 56.4 56.4 0 0 1-9.7 3.8M322.9 160l.2 .1M339.5 160l4 .7M255.6 211.3a6.1 6.1 0 0 1-4.4 6.2 18.7 18.7 0 0 1-12.4 .7M270.8 206a13.7 13.7 0 0 1-8.5 3.2"/>
<circle cx="375.3" cy="102.7" r="1.47"/>
<circle cx="233.9" cy="143.5" r="1.47"/>
</g>
<!-- layer: Visible Narrow (ISO) -->
<g fill="none" stroke="#000" stroke-width=".36">
<path d="M318.8 67.5v4.5M318.8 74.5v2.5M320.3 67.5v4.5M320.3 73.2v2.8M342.8 76.9a3.2 3.2 0 0 1 3.5 2.4M345.7 77.4a1.68 1.68 0 0 1 1.4 2.3M331.6 90.3v3.1M331.6 96.5v2M338.6 81.5l.2-.2a1.31 1.31 0 0 1 1.3 .8M338.7 81.6l.7 .1 .6 .5M340.8 81.8l-.7-.5a.61 .61 0 0 0-.1 .9M340.8 81.8l-.4-.5-.4 .1 .1 .8"/>
<path d="M345 82.6v4.5M346.4 82.6v4.5M346.4 88.3v1.2M378.1 97.3a3.2 3.2 0 0 1 3.6 2.4M381.1 97.8a1.71 1.71 0 0 1 1.3 2.3M296.2 110.8v3M296.2 117v1.9M313.9 100.6v3M313.9 106.8v1.9M332.5 116.4l3.9 .9M340.1 115.7v8.1M350.1 110.8l-.3 1.6-.5 .8"/>
<path d="M357.7 105.5v8.1M374.1 101.9a1.42 1.42 0 0 1 1.2 2.2 1.42 1.42 0 0 1-1.2-2.2zM374.1 101.8a1.58 1.58 0 0 1 1.4 2.3M385.3 105.1v.8M386.4 112.1a1 1 0 0 1 1.4-.5 1.93 1.93 0 0 1-1.5 2.7 1.4 1.4 0 0 1 .1-2.2zM387.6 111.3a2.01 2.01 0 0 0-1.7 3M221.3 123.8v.9M233.7 139.9a2.67 2.67 0 0 1 3 1.5 3.2 3.2 0 0 1 .2 4.1M234.8 139.2a2.65 2.65 0 0 1 3 1.6 3.2 3.2 0 0 1 .2 4.1M247.4 138.9v.8M260.9 131.2v3M260.9 137.4v1.9"/>
<path d="M278.5 121v3M278.5 127.2v1.9M297.1 136.8l4 .9M304.7 136.1v8.1M314.8 131.2l-.1 .8-.7 1.7M314.8 126.6l4 .9M322.4 125.9v8.1M332.5 121l-.4 1.6-.5 .8M386.5 122.1a.89 .89 0 0 1 1.4-.2 1.94 1.94 0 0 1-1.7 2.6 1.59 1.59 0 0 1 .3-2.4zM387.6 121.5a2.02 2.02 0 0 0-1.7 3.1M389.9 128.6a6.6 6.6 0 0 1-4.8 5.4l-1.2 .5M232.7 142.8a1.41 1.41 0 0 1 1.2 2.1 1.41 1.41 0 0 1-1.2-2.1z"/>
<path d="M232.7 142.6a1.57 1.57 0 0 1 1.4 2.4M233 141.1a1.34 1.34 0 0 1 .8-1.2 1.34 1.34 0 0 1 1.5 .3 4.4 4.4 0 0 1 1.9 4.8 1.29 1.29 0 0 1-1.7 .4M270.2 159.6a3.4 3.4 0 0 1 3.7 3 2.33 2.33 0 0 1-.5 2.7M279.4 147l4 .9M279.4 151.6a6.1 6.1 0 0 1-4.5 5.3M287 146.3v8.2M297.1 141.4l-.4 1.7-.4 .8M359.1 144.8l3.1 .2M268 163.2a1.43 1.43 0 0 1 1.3 2.1 1.43 1.43 0 0 1-1.3-2.1zM268.1 163a1.58 1.58 0 0 1 1.3 2.4M268.4 161.5a1.37 1.37 0 0 1 .8-1.2 1.37 1.37 0 0 1 1.5 .3 4.4 4.4 0 0 1 1.9 4.8 1.26 1.26 0 0 1-1.8 .4M269 160.3a3.4 3.4 0 0 1 3.7 2.9 2.43 2.43 0 0 1-.4 2.7"/>
<path d="M294.3 175.4a.87 .87 0 0 1 1.3-.2 1.91 1.91 0 0 1-1.7 2.6 1.57 1.57 0 0 1 .4-2.4zM294.4 165.1l.7-.3a1.25 1.25 0 0 1 .1 2.1 .99 .99 0 0 1-1.6 .4l.2-1.4zM295.4 164.6a2.01 2.01 0 0 0-1.8 3M295.4 174.8a2.02 2.02 0 0 0-1.8 3M215.8 215.9a6.2 6.2 0 0 0 4.5 5.3 17.8 17.8 0 0 0 16-1.2 5.5 5.5 0 0 0 2.5-4.1"/>
</g>
<!-- layer: Symbol (ISO) -->
<g fill="none" stroke="#000" stroke-width=".3">
<path d="M10 16.5v-6.5h159.2v6.5M10 16.5h159.2v6.4M10 16.5v147.7h159.2v-141.3M23.3 16.5v147.7M34.2 16.5v147.7M89.3 16.5v147.7M10 22.9h159.2M10 29.3h159.2M274 29.4l34 41.1M327.2 30.3l-4.3 38.7M10 42.1h159.2M10 48.6h159.2"/>
<path d="M10 55h159.2M215.3 56.9l13.3 44.6M232.6 40.9l42.5 66.4M347 47.6l-36.8 51.8M359.1 56.9l-21.5 17.4M10 61.4h159.2M10 67.8h159.2M10 74.3h159.2M306 68.9l.7-.6 1.3 2.2zM322.7 66.5l1 .1-.8 2.4zM339.3 72.3l.6 .8-2.3 1.2zM377.4 73.8l-13.9 29.1"/>
<path d="M385 69.1a5.3 5.3 0 0 0-7.7-4.7 5.3 5.3 0 0 0-.7 8.9 5.3 5.3 0 0 0 8.3-3.4l.1-.8M395.5 69.1a5.3 5.3 0 0 0-7.7-4.7 5.3 5.3 0 0 0-.7 8.9 5.3 5.3 0 0 0 8.3-3.4l.1-.8M406 69.1a5.3 5.3 0 0 0-7.7-4.7 5.3 5.3 0 0 0-.7 8.9 5.3 5.3 0 0 0 8.3-3.4l.1-.8M10 80.7h159.2M10 87.1h159.2M10 93.5h159.2M10 100h159.2M227.5 99.2l.9-.3 .2 2.6zM311.3 97.1l.8 .5-1.9 1.8zM10 106.4h159.2M10 119.2h159.2M273.4 105.4l.8-.5 .9 2.4z"/>
<path d="M364.2 100.5l.9 .4-1.6 2zM10 132.1h159.2M10 138.5h159.2M367.4 135.8l1.8 1.8-.8 .6zM367.4 135.8l27.4 42.1M10 151.3h159.2M248.7 162l2.5-.5-2.2 1.4zM251.2 161.5l-56.1 22M269.9 165.8l.1 2.5-1-.1zM269.9 165.8l-9.9 60.4M273.4 165.3l1 2.3-1 .2zM273.4 165.3l12.9 60.9"/>
<path d="M274.5 163.5l1.7 1.9-.8 .5zM274.5 163.5l37.1 63.3"/>
<circle cx="198.3" cy="36.5" r="5.3"/>
<circle cx="208.8" cy="36.5" r="5.3"/>
<circle cx="219.3" cy="36.5" r="5.3"/>
<circle cx="229.8" cy="36.5" r="5.3"/>
<circle cx="270.6" cy="25.4" r="5.3"/>
<circle cx="327.7" cy="25.1" r="5.3"/>
<circle cx="338.2" cy="25.1" r="5.3"/>
<circle cx="348.7" cy="25.1" r="5.3"/>
<circle cx="359.3" cy="25.1" r="5.3"/>
<circle cx="182.3" cy="51.9" r="5.3"/>
<circle cx="192.8" cy="51.9" r="5.3"/>
<circle cx="203.3" cy="51.9" r="5.3"/>
<circle cx="213.8" cy="51.9" r="5.3"/>
<circle cx="350" cy="43.4" r="5.3"/>
<circle cx="363.1" cy="53.6" r="5.3"/>
<circle cx="190.2" cy="185.4" r="5.3"/>
<circle cx="397.6" cy="182.3" r="5.3"/>
<circle cx="248.7" cy="231.3" r="5.3"/>
<circle cx="259.2" cy="231.3" r="5.3"/>
<circle cx="287.3" cy="231.3" r="5.3"/>
<circle cx="314.2" cy="231.3" r="5.3"/>
<circle cx="324.7" cy="231.3" r="5.3"/>
</g>
<!-- layer: Border (ISO) -->
<g fill="none" stroke="#000" stroke-width=".7">
<path d="M10 10h400v277h-400zM70 3v7M140 3v7M208.4 7.3h3.2l-1.6 2.7zM280 3v7M350 3v7M3 74.3h7M410 74.3h7M7.3 146.9l2.7 1.6-2.7 1.6zM410 148.5l2.7-1.6v3.2zM3 222.8h7M410 222.8h7"/>
<path d="M70 287v7M140 287v7M210 287l1.6 2.8h-3.2zM280 287v7M350 287v7"/>
</g>
<!-- layer: Title (ISO) -->
<g fill="none" stroke="#000" stroke-width=".51">
<path d="M133 247h40v5h-40zM133 247h117v5h-117zM133 257v-5h277v5M133 257h277v30h-277zM167 257v30M240 252v15M249 247v5M250 247h40v5h-40zM250 247h80v5h-80zM274 257v10M299 257v10M329 247v5"/>
<path d="M330 247h80v5h-80zM339 257v10M362 257v10M387 257v10M133 267h277M315 277h95M315 267v20M375 277v10M390 277v10"/>
</g>
<!-- layer: Symbol (ISO) -->
<g fill="#000" stroke="#000" stroke-width=".3">
<path d="M306 68.9l2 1.6zM306 68.9l.7-.6 1.3 2.2zM322.7 66.5l.2 2.5zM322.7 66.5l1 .1-.8 2.4zM339.3 72.3l-1.7 2zM339.3 72.3l.6 .8-2.3 1.2zM227.5 99.2l1.1 2.3zM227.5 99.2l.9-.3 .2 2.6zM311.3 97.1l-1.1 2.3zM311.3 97.1l.8 .5-1.9 1.8zM273.4 105.4l1.7 1.9zM273.4 105.4l.8-.5 .9 2.4z"/>
<path d="M364.2 100.5l-.7 2.4zM364.2 100.5l.9 .4-1.6 2zM367.4 135.8l1.8 1.8zM367.4 135.8l1.8 1.8-.8 .6zM249 162.9l2.2-1.4zM248.7 162l2.5-.5-2.2 1.4zM269.9 165.8l.1 2.5zM269.9 165.8l.1 2.5-1-.1zM273.4 165.3l1 2.3zM273.4 165.3l1 2.3-1 .2zM274.5 163.5l1.7 1.9zM274.5 163.5l1.7 1.9-.8 .5z"/>
</g>
<g font-size="4.8">
<text x="33.7" y="9.6">6</text>
<text x="103.7" y="9.6">5</text>
<text x="173.7" y="9.6">4</text>
<text x="243.7" y="9.6">3</text>
<text x="313.7" y="9.6">2</text>
<text x="383.7" y="9.6">1</text>
<text x="77" y="15">PARTS LIST</text>
<text x="11.2" y="21.4">ITEM</text>
<text x="24.2" y="21.5">QTY</text>
<text x="46" y="21.4">PART NUMBER</text>
<text x="114.2" y="21.5">DESCRIPTION</text>
<text x="15.3" y="27.9">1</text>
<text x="27.4" y="27.8">4</text>
<text x="35.1" y="27.9">618-6 SKF</text>
<text x="90.2" y="27.9">Deep Groove Ball Bearing</text>
<text x="269.3" y="27.1">6</text>
<text x="325.1" y="26.9">12</text>
<text x="336.9" y="26.9">2</text>
<text x="346.1" y="26.8">15</text>
<text x="356.6" y="26.9">16</text>
<text x="15.3" y="34.3">2</text>
<text x="26.1" y="34.3">12</text>
<text x="35.1" y="34.3">450712010040016</text>
<text x="90.2" y="34.3">Socket Cap Screw - Standard - (A2)</text>
<text x="6.3" y="38.9">D</text>
<text x="90.2" y="40.8">- M4 x 16</text>
<text x="195.7" y="38.3">15</text>
<text x="207.5" y="38.3">4</text>
<text x="218" y="38.3">3</text>
<text x="228.5" y="38.3">9</text>
<text x="410.4" y="38.9">D</text>
<text x="15.3" y="47.1">3</text>
<text x="27.4" y="47.1">4</text>
<text x="35.1" y="47.1">451233010040020</text>
<text x="90.2" y="47.2">Socket Csk Screw - (A2) - M4 x 20</text>
<text x="348.7" y="45.1">6</text>
<text x="15.3" y="53.5">4</text>
<text x="27.4" y="53.5">4</text>
<text x="35.1" y="53.6">BSM.001.100</text>
<text x="90.2" y="53.6">Top_6mm Spacer</text>
<text x="179.7" y="53.7">15</text>
<text x="191.5" y="53.7">4</text>
<text x="202" y="53.7">3</text>
<text x="212.5" y="53.7">9</text>
<text x="15.3" y="60">5</text>
<text x="27.4" y="60">4</text>
<text x="35.1" y="60">BSM.001.142</text>
<text x="361.8" y="55.4">8</text>
<text x="90.2" y="60.1">Top_Shaft 1</text>
<text x="15.3" y="66.4">6</text>
<text x="27.4" y="66.4">3</text>
<text x="35.1" y="66.4">BSM.001.143</text>
<text x="90.2" y="66.5">Top_Slider Piece 1</text>
<text x="377.1" y="70.8">10</text>
<text x="387.6" y="70.8">15</text>
<text x="398.1" y="70.8">17</text>
<text x="15.3" y="72.8">7</text>
<text x="27.4" y="72.8">1</text>
<text x="35.1" y="72.8">BSM.001.146</text>
<text x="90.2" y="72.9">Top_Slider Piece 2</text>
<text x="15.3" y="79.3">8</text>
<text x="27.4" y="79.2">1</text>
<text x="35.1" y="79.3">BSM.001.147</text>
<text x="90.2" y="79.3">Top_Slider Piece 3</text>
<text x="15.3" y="85.7">9</text>
<text x="27.4" y="85.7">2</text>
<text x="35.1" y="85.7">BSM.001.149</text>
<text x="90.2" y="85.7">Top_Tilt Pipe</text>
<text x="14" y="92.1">10</text>
<text x="26.1" y="92.1">10</text>
<text x="35.1" y="92.1">BSM.001.152</text>
<text x="90.2" y="92.1">Top_Pipe 01</text>
<text x="14" y="98.5">11</text>
<text x="27.4" y="98.5">4</text>
<text x="35.1" y="98.5">BSM.002.115</text>
<text x="90.2" y="98.6">Selection_Washer</text>
<text x="14" y="105">12</text>
<text x="27.4" y="105">6</text>
<text x="35.1" y="105">BSM.003.100</text>
<text x="90.2" y="105">Timing_Angle Bracket</text>
<text x="6.7" y="113.2">C</text>
<text x="14" y="111.4">13</text>
<text x="27.4" y="111.3">4</text>
<text x="35.1" y="111.4">M3 x 5 - Socket Cap</text>
<text x="90.2" y="111.4">Socket Cap Screw - Standard - (A2)</text>
<text x="410.4" y="113.2">C</text>
<text x="35.1" y="117.8">Screw - Standard (A2)</text>
<text x="90.2" y="117.8">- M3 x 5</text>
<text x="14" y="124.2">16</text>
<text x="27.4" y="124.2">4</text>
<text x="35.1" y="124.3">M3 x 8 - Socket Cap</text>
<text x="90.2" y="124.3">Socket Cap Screw - Standard - (A2)</text>
<text x="35.1" y="130.7">Screw - Standard (A2)</text>
<text x="90.2" y="130.7">- M3 x 8</text>
<text x="14" y="137">15</text>
<text x="26.1" y="137.1">48</text>
<text x="35.1" y="137.1">M4 - Nyloc Nut</text>
<text x="90.2" y="137.1">Nyloc Nut - M4</text>
<text x="14" y="143.5">16</text>
<text x="26.1" y="143.5">12</text>
<text x="35.1" y="143.5">M4 x 12 - Socket Csk</text>
<text x="90.2" y="143.5">Socket Csk Screw - (A2) - M4 x 12</text>
<text x="35.1" y="150">Screw (A2)</text>
<text x="14" y="156.3">17</text>
<text x="26.1" y="156.3">20</text>
<text x="35.1" y="156.4">M4 x 16 - Socket Csk</text>
<text x="90.2" y="156.4">Socket Csk Screw - (A2) - M4 x 16</text>
<text x="35.1" y="162.8">Screw (A2)</text>
<text x="396.3" y="184.1">6</text>
<text x="6.8" y="187.4">B</text>
<text x="188.9" y="187.2">7</text>
<text x="410.4" y="187.4">B</text>
<text x="246.1" y="233.1">13</text>
<text x="256.6" y="233.1">11</text>
<text x="286" y="233.1">1</text>
<text x="312.9" y="233.1">5</text>
<text x="322.1" y="233.1">16</text>
<text x="6.7" y="261.7">A</text>
<text x="410.4" y="261.7">A</text>
<text x="319" y="274.2">TITLE:</text>
<text x="345.7" y="273.4">Top_Slider Assy</text>
<text x="331.9" y="285.3">BSM.001.007</text>
<text x="381.2" y="285.3">1</text>
<text x="394.2" y="285">1 / 1</text>
<text x="33.7" y="291">6</text>
<text x="103.7" y="290.9">5</text>
<text x="173.7" y="290.9">4</text>
<text x="243.7" y="291">3</text>
<text x="313.7" y="291">2</text>
<text x="383.7" y="290.9">1</text>
</g>
<g font-size="4.6">
<text x="242" y="273.7">Department of</text>
<text x="242" y="278.4">Mechanical</text>
<text x="242" y="283.2">Engineering</text>
</g>
<g font-size="4.1">
<text x="134.6" y="251.1">Material:</text>
<text x="254" y="250.8">Quantity</text>
<text x="343.9" y="265.6">A3</text>
</g>
<g font-size="3.5">
<text x="134.4" y="255.6">DO NOT SCALE: IF IN DOUBT, PLEASE ASK.</text>
<text x="241" y="256">TOLERANCES UNLESS OTHERWISE STATED: LINEAR ±±0.15</text>
<text x="351.6" y="256">ANGULAR±±3°</text>
<text x="134.9" y="260.6">ALL DIMS. IN MM</text>
<text x="169.2" y="260.6">Contact Details:</text>
<text x="135.1" y="264.8">SCALE: 1 : 2</text>
<text x="241" y="266">JT</text>
<text x="319.2" y="265.5">24.03.19</text>
<text x="363" y="266">24-Mar-19</text>
<text x="317.2" y="281.2">PART No.</text>
</g>
<g font-size="2.8">
<text x="241" y="260.1">Designed by</text>
<text x="275" y="260.1">Checked by</text>
<text x="300" y="260.1">Approved by</text>
<text x="332.3" y="260">Date</text>
<text x="343.8" y="260.1">Sheet size</text>
<text x="363" y="260">Date</text>
<text x="390" y="260.1">PROJECT</text>
<text x="378.4" y="280.1">Edition</text>
<text x="396.6" y="280.1">Sheet</text>
</g>
<g font-size="2.5">
<text x="169" y="271.9">© UNIVERSITY OF BATH</text>
<text x="169" y="274.7">THIS DOCUMENT IS COPYRIGHT AND THE PROPERTY</text>
<text x="169" y="277.5">OF THE UNIVERSITY OF BATH. IT MUST NOT BE COPIED</text>
<text x="169" y="280.4">IN WHOLE OR IN PART NOR DISCLOSED TO ANY THIRD</text>
<text x="169" y="283.2">PARTY WITHOUT PRIOR PERMISION OF THE UNIVERSITY</text>
</g>
</svg>
